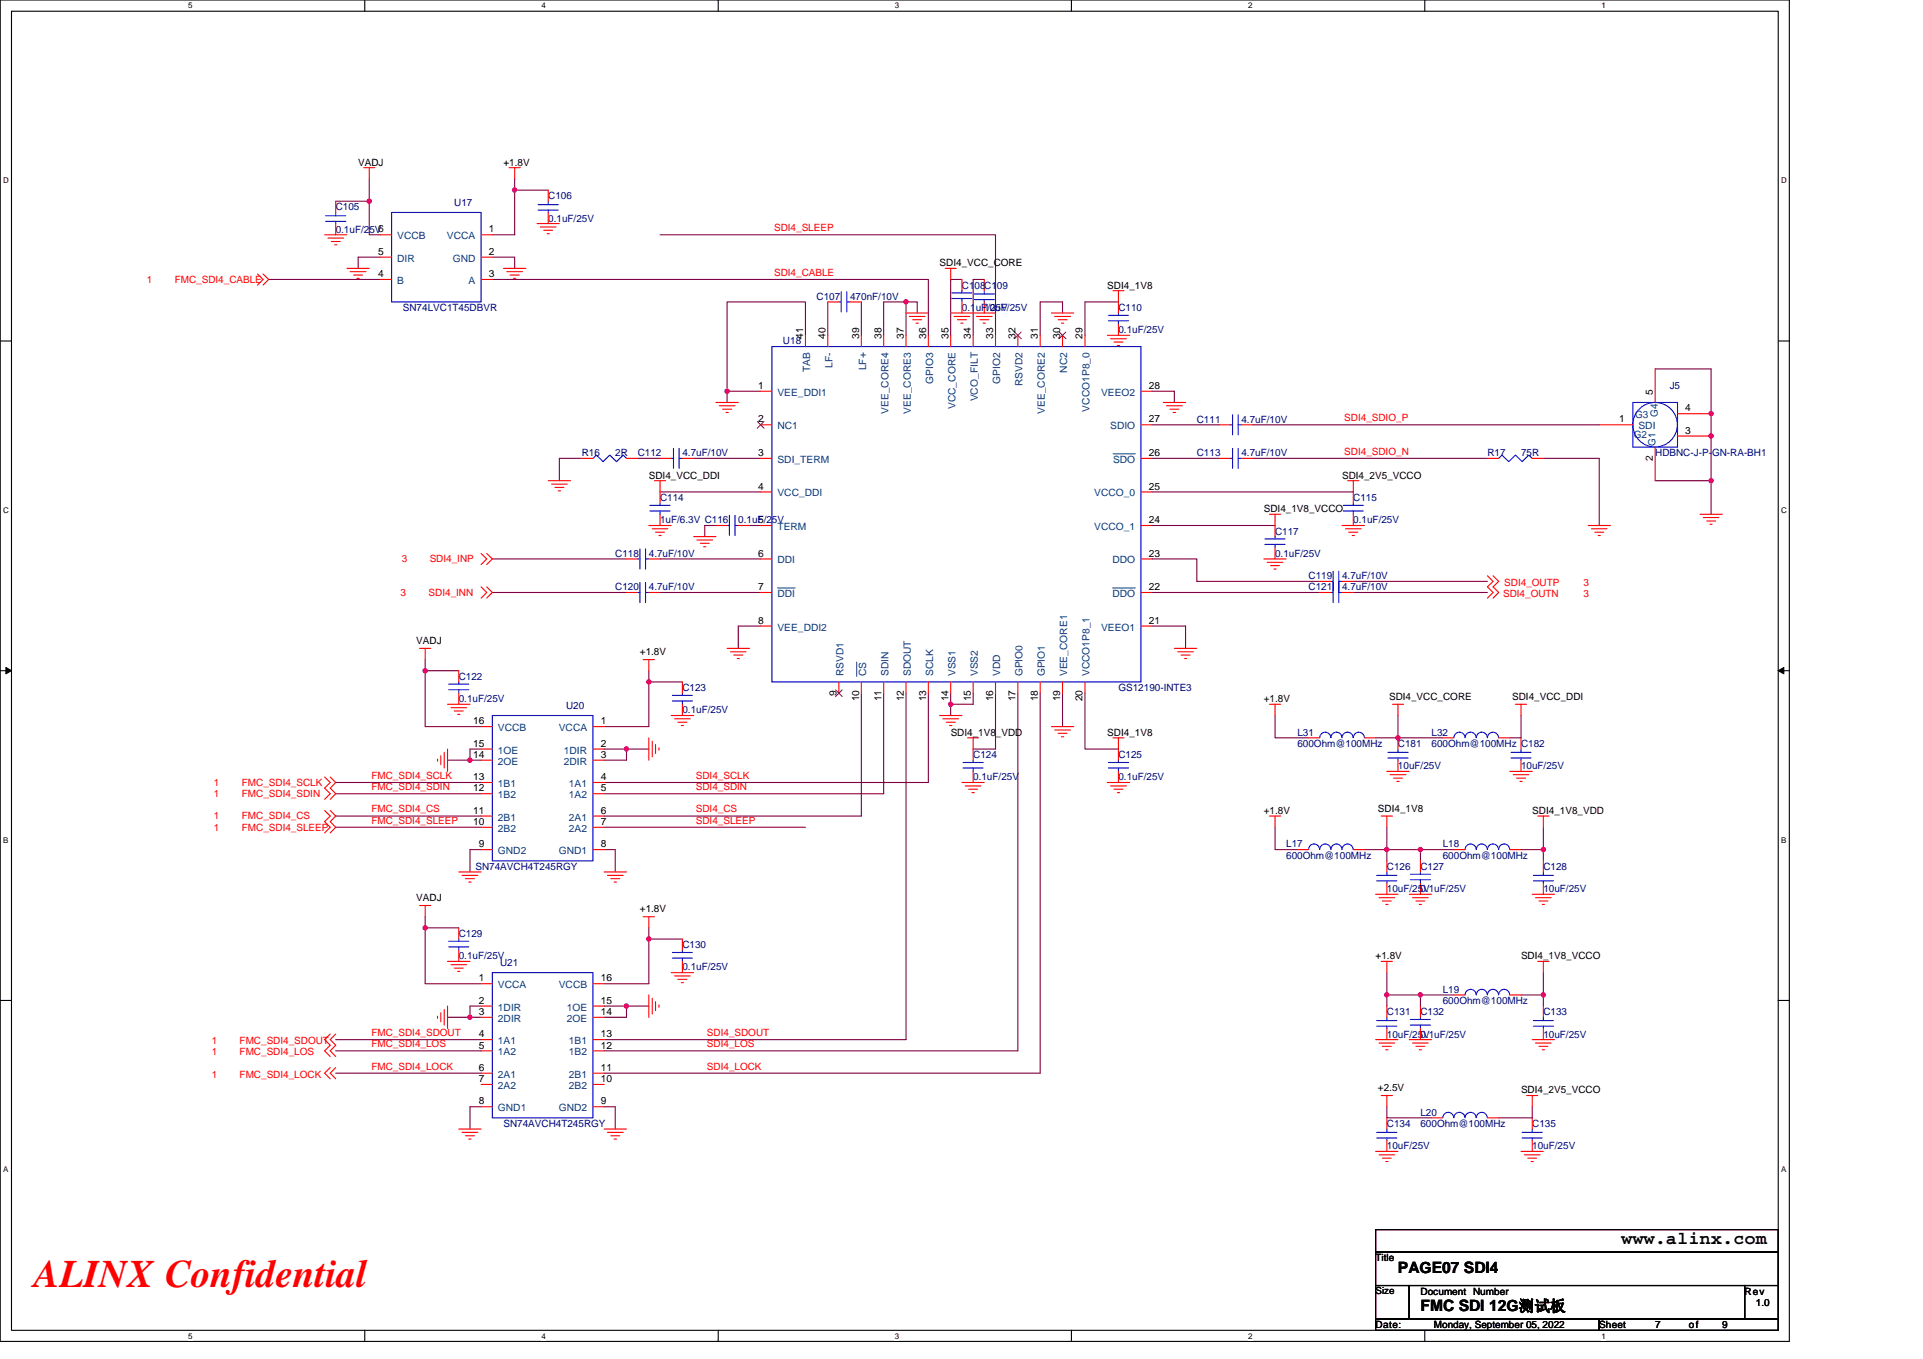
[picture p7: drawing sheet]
<svg xmlns="http://www.w3.org/2000/svg" width="297mm" height="210mm" viewBox="0 0 297 210" stroke-linecap="round" stroke-linejoin="round" font-family="sans-serif">
<path d="M0 0h276.4v207.3h-276.4zM1.8 1.7h272.9v203.8h-272.9z" fill="none" stroke="#000" stroke-width=".17"/>
<g fill="#fff">
<path d="M29.1 .2h.6v1.4h-.6z"/>
<path d="M29.1 205.7h.6v1.4h-.6z"/>
</g>
<path d="M56.3 0v1.7M56.3 205.5v1.8" fill="none" stroke="#000" stroke-width=".17"/>
<g fill="#fff">
<path d="M83.6 .2h.7v1.4h-.7z"/>
<path d="M83.6 205.7h.7v1.4h-.7z"/>
</g>
<path d="M110.9 0v1.7M110.9 205.5v1.8" fill="none" stroke="#000" stroke-width=".17"/>
<g fill="#fff">
<path d="M138.2 .2h.7v1.4h-.7z"/>
<path d="M138.2 205.7h.7v1.4h-.7z"/>
</g>
<path d="M165.5 0v1.7M165.5 205.5v1.8" fill="none" stroke="#000" stroke-width=".17"/>
<g fill="#fff">
<path d="M192.8 .2h.6v1.4h-.6z"/>
<path d="M192.8 205.7h.6v1.4h-.6z"/>
</g>
<path d="M220.1 0v1.7M220.1 205.5v1.8" fill="none" stroke="#000" stroke-width=".17"/>
<g fill="#fff">
<path d="M247.4 .2h.6v1.4h-.6z"/>
<path d="M247.4 205.7h.6v1.4h-.6z"/>
<path d="M.5 27.2h.8v1.4h-.8z"/>
<path d="M275.1 27.2h.9v1.4h-.9z"/>
<path d="M.5 78.1h.8v1.4h-.8z"/>
<path d="M275.1 78.1h.9v1.4h-.9z"/>
</g>
<path d="M0 52.7h1.8M274.7 52.7h1.7" fill="none" stroke="#000" stroke-width=".17"/>
<g fill="#fff">
<path d="M.5 129.1h.8v1.4h-.8z"/>
<path d="M275.1 129.1h.8v1.4h-.8z"/>
</g>
<path d="M0 103.6h1.8M274.7 103.6h1.7" fill="none" stroke="#000" stroke-width=".17"/>
<path d="M.9 103.1l.9 .5-.9 .5zM274.7 103.6l.8-.5v1z" fill="#000" stroke="#000" stroke-width=".15"/>
<g fill="#fff">
<path d="M.5 180h.8v1.4h-.8z"/>
<path d="M275.1 180h.8v1.4h-.8z"/>
</g>
<path d="M0 154.6h1.8M274.7 154.6h1.7M212.5 190h62.2v3.5h-62.2zM212.5 193.5h62.2v5.1h-62.2zM212.5 198.6h5.2v5.2h-5.2zM217.7 198.6h51.8v5.2h-51.8zM269.5 198.6h5.2v5.2h-5.2zM212.5 203.8h34.5v1.7h-34.5zM247 203.8h27.7v1.7h-27.7z" fill="none" stroke="#000" stroke-width=".17"/>
<g fill="none" stroke="#800040" stroke-width=".17">
<path d="M51.9 31.1h5.1M57 31.1v5.2h1.8M57 27.6v3.5M58.8 39.7h-3.5v1.8M76 39.7h3.5v1.8M79.5 27.6v1.8h5.2M79.5 29.4v6.9h-3.5M102 36.3h51.8v15.5M41.5 43.2h17.3M76 43.2h67.4v8.6M124.4 51.8v-5.1h-12.1v13.8M127.9 46.7v5.1"/>
<path d="M133.1 46.7v5.1M136.5 51.8v-5.1h3.5v5.1M140 46.7h1.7v1.7M148.6 43.2h-1.7v8.6M152 43.2h-1.7v8.6M164.1 48.4v-1.7h-3.4v5.1M172.8 46.7h-5.2v5.1M255.7 57h8.6v17.3h-8.6M89.9 70.8h-3.5v3.5M98.5 70.8h3.5M102 76h15.5M107.1 70.8h10.4"/>
<path d="M112.3 60.5v1.7M112.3 60.5h5.2M177.9 65.6h10.4M177.9 60.5h3.5v1.7M177.9 76h31.1M177.9 70.8h10.4M193.5 65.6h53.5M193.5 70.8h36.3M238.4 70.8h8.6v10.4M264.3 74.3v5.2M76 86.4h20.8M76 91.5h20.8"/>
<path d="M102 86.4h15.5M102 91.5h15.5M110.6 81.2h-1.7v1.7M115.8 81.2h1.7M117.5 96.7h-3.5v3.5M177.9 86.4h7v3.4h19M177.9 91.5h26M177.9 81.2h19.1M177.9 96.7h5.2v3.5M209 89.8h20.8M209 91.5h20.8M65.7 101.9v1.7h5.2"/>
<path d="M65.7 103.6v8.7h8.6M69.1 117.5h3.5M72.6 117.5h1.7M74.3 115.7h-1.7v1.8M93.3 115.7h3.5v1.8h-3.5M96.8 115.7h3.4M100.2 105.4h5.2M100.2 105.4v6.9h-6.9M100.2 103.6v1.8M133.1 107.1v19h-39.8M136.5 107.1v15.5h-43.2M140 107.1v53.5h-46.7"/>
<path d="M143.4 107.1v13.8h-50.1M146.9 107.1v1.7M146.9 108.8v1.8M150.3 107.1v1.7h-3.4M153.8 107.1v8.6h-3.5M157.2 107.1v55.3h-63.9M160.7 107.1v58.7h-67.4M164.1 107.1v5.2M167.6 107.1v8.6h5.2M197 110.6v3.4h5.1M212.5 114h3.4M215.9 114h7"/>
<path d="M215.9 110.6v3.4M234.9 110.6v3.4h-1.7M51.9 122.6h22.4M51.9 126.1h22.4M51.9 120.9h22.4M51.9 127.8h22.4M74.3 131.3h-1.7v3.4M93.3 127.8h31.1M93.3 131.3h1.7v3.4M197 127.8v3.5h3.4M210.8 131.3h3.4M214.2 127.8v3.5"/>
<path d="M214.2 131.3v1.7M214.2 131.3h5.2M219.4 131.3v1.7M219.4 131.3h5.2M234.9 131.3h3.5M238.4 127.8v5.2M65.7 143.4h5.2M65.7 143.4v8.6h8.6M65.7 141.6v1.8M69.1 157.2h3.5M74.3 155.4h-1.7v1.8h1.7M93.3 155.4h3.5"/>
<path d="M96.8 155.4h3.4M96.8 155.4v1.8h-3.5M100.2 145.1v6.9h-6.9M100.2 143.4v1.7M100.2 145.1h5.2M214.2 150.3v3.4M214.2 153.7v1.7M214.2 153.7h5.2M219.4 153.7v1.7M219.4 153.7h5.2M234.9 153.7h3.5M238.4 150.3v3.4"/>
<path d="M238.4 153.7v1.7M51.9 162.4h22.4M51.9 160.6h22.4M51.9 165.8h22.4M74.3 171h-1.7v3.5M93.3 171h1.7v3.5M214.2 171v1.7h6.9M236.7 171v1.7h-5.2"/>
</g>
<g fill="#f0f" stroke="#f0f" stroke-width=".17">
<circle cx="139.9" cy="46.6" r=".34"/>
<circle cx="264.3" cy="67.3" r=".34"/>
<circle cx="264.3" cy="63.9" r=".34"/>
<circle cx="264.3" cy="74.3" r=".34"/>
<circle cx="65.7" cy="103.6" r=".34"/>
<circle cx="100.2" cy="105.4" r=".33"/>
<circle cx="72.6" cy="117.5" r=".34"/>
<circle cx="96.8" cy="115.7" r=".34"/>
<circle cx="65.7" cy="143.4" r=".34"/>
<circle cx="100.2" cy="145.1" r=".34"/>
<circle cx="72.6" cy="157.2" r=".33"/>
<circle cx="96.8" cy="155.4" r=".34"/>
<circle cx="79.5" cy="29.4" r=".34"/>
<circle cx="57" cy="31.1" r=".34"/>
<circle cx="219.4" cy="153.7" r=".34"/>
<circle cx="238.4" cy="153.7" r=".34"/>
<circle cx="214.2" cy="153.7" r=".34"/>
<circle cx="214.2" cy="131.3" r=".33"/>
<circle cx="238.4" cy="131.3" r=".33"/>
<circle cx="219.4" cy="131.3" r=".33"/>
<circle cx="146.9" cy="108.8" r=".34"/>
<circle cx="112.3" cy="60.4" r=".34"/>
<circle cx="215.9" cy="114" r=".33"/>
</g>
<g fill="none" stroke="#f00" stroke-width=".17">
<path d="M50.1 36.3h3.5M50.6 36.8h2.5M51.2 37.3h1.4M51.7 37.8h.3M51.9 34.5v1.8M51.9 31.1v1.7M56.2 25.9h1.7M57 25.9v1.7M58.8 39.7h1.7M58.8 36.3h1.7M74.3 36.3h1.7M74.3 39.7h1.7"/>
<path d="M78.6 25.9h1.8M79.5 25.9v1.7M82.9 34.5h3.5M83.5 35.1h2.4M84 35.6h1.4M84.5 36.1h.4M84.7 32.8v1.7M84.7 29.4v1.7M39.8 42.3l.8 .9-.8 .8M40.6 42.3l.9 .9-.9 .8M53.6 41.5h3.4M54.1 42h2.4"/>
<path d="M54.6 42.5h1.4M55.1 43h.4M58.8 43.2h1.7M74.3 43.2h1.7M77.8 41.5h3.4M78.3 42h2.4M78.8 42.5h1.4M79.3 43h.4M124.4 51.8v1.8M127.9 51.8v1.8M127.9 46.7h1.7M131.3 46.7h1.8"/>
<path d="M133.1 51.8v1.8M136.5 51.8v1.8M140 48.4h3.4M140 51.8v1.8M140.5 48.9h2.4M141 49.4h1.4M141.5 49.9h.4M143.4 51.8v1.8M146 41.5h1.7M146.9 48.4h6.9M146.9 41.5v1.7M146.9 51.8v1.8"/>
<path d="M147.4 48.9h2.4M147.9 49.4h1.4M148.4 49.9h.4M148.6 43.2v1.7M148.6 46.7v1.7M150.3 51.8v1.8M150.8 48.9h2.4M151.4 49.4h1.3M151.9 49.9h.3M152 46.7v1.7M152 43.2v1.7M153.8 51.8v1.8"/>
<path d="M157.2 51.8v1.8M160.7 51.8v1.8M162.4 48.4h3.5M162.9 48.9h2.5M163.4 49.4h1.4M164 49.9h.3M164.1 51.8v1.8M167.6 51.8v1.8M171 51.8h3.5M171.6 52.3h2.4M171.9 44.9h1.7M172.1 52.9h1.4"/>
<path d="M172.6 53.4h.3M172.8 44.9v3.5M172.8 50.1v1.7M255.7 57v5.2M84.7 74.3h3.4M85.2 74.8h2.4M85.7 75.3h1.4M86.2 75.8h.4M89.9 70.8h1.7M96.8 70.8h1.7M101.1 74.3h1.7M102 79.5v1.7"/>
<path d="M102 70.8h1.7M102 74.3v3.4M105.4 70.8h1.7M110.6 62.2h3.4M111.1 62.7h2.4M111.6 63.2h1.4M112.1 63.7h.4M117.5 60.5h1.7M117.5 65.6h1.7M117.5 70.8h1.7M117.5 76h1.7M176.2 76h1.7"/>
<path d="M176.2 70.8h1.7M176.2 65.6h1.7M176.2 60.5h1.7M179.7 62.2h3.4M180.2 62.7h2.4M180.7 63.2h1.4M181.2 63.7h.4M188.3 70.8h1.7M188.3 65.6h1.7M191.8 70.8h1.7M191.8 65.6h1.7M196.1 79.5h1.7"/>
<path d="M197 79.5v3.4M208.2 74.3h1.7M209 74.3v3.4M209 79.5v1.7M229.8 70.8h1.7M236.7 70.8h1.7M247 65.6h5.2M255.7 69.1v5.2M259.1 67.4h5.2M259.1 63.9h5.2M262.6 79.5h3.4M263.1 80h2.4"/>
<path d="M74.3 90.7l.9 .8-.9 .9M74.3 85.5l.9 .9-.9 .8M75.2 90.7l.8 .8-.8 .9M75.2 85.5l.8 .9-.8 .8M96.8 86.4h1.7M96.8 91.5h1.7M100.2 86.4h1.8M100.2 91.5h1.8M100.2 81.2h3.5M100.8 81.7h2.4M101.3 82.2h1.3M101.8 82.7h.3"/>
<path d="M107.1 82.9h3.5M107.7 83.4h2.4M108.2 83.9h1.4M108.7 84.5h.3M110.6 81.2h1.7M114 81.2h1.8M117.5 81.2h1.7M117.5 86.4h1.7M117.5 91.5h1.7M117.5 96.7h1.7M176.2 96.7h1.7M176.2 91.5h1.7"/>
<path d="M176.2 86.4h1.7M176.2 81.2h1.7M195.2 86.4h3.5M195.7 86.9h2.5M196.3 87.4h1.3M196.8 87.9h.3M197 84.6v1.8M203.9 91.5h1.7M203.9 89.8h1.7M207.3 81.2h3.5M207.3 91.5h1.7M207.3 89.8h1.7"/>
<path d="M207.8 81.7h2.4M208.3 82.2h1.4M208.9 82.7h.3M229.8 89l.8 .8-.8 .9 .8 .8-.8 .9M230.6 89l.9 .8-.9 .9 .9 .8-.9 .9M245.3 81.2h3.5M245.8 81.7h2.4M246.4 82.2h1.3M246.9 82.7h.3M263.6 80.5h1.4M264.1 81h.4M64.8 100.2h1.7"/>
<path d="M65.7 100.2v1.7M67.6 117.3v.3M68.1 116.8v1.4M68.6 116.2v2.5M69.1 108.8h3.5M69.1 115.7v3.5M69.7 109.3h2.4M70.2 109.9h1.4M70.7 110.4h.3M70.9 103.6v1.8M70.9 107.1v1.7M74.3 117.5h1.7"/>
<path d="M74.3 115.7h1.7M74.3 112.3h1.7M91.6 112.3h1.7M91.6 115.7h1.7M91.6 117.5h1.7M99.4 101.9h1.7M100.2 101.9v1.7M100.2 114v3.5M100.8 114.5v2.4M101.3 115v1.4M101.8 115.5v.4M103.7 110.6h3.4"/>
<path d="M104.2 111.1h2.4M104.7 111.6h1.4M105.2 112.1h.4M105.4 105.4v1.7M105.4 108.8v1.8M112.3 100.2h3.5M112.8 100.7h2.4M113.3 101.2h1.4M113.9 101.7h.3M129.6 105.4v1.7M133.1 105.4v1.7M136.5 105.4v1.7"/>
<path d="M140 105.4v1.7M143.4 105.4v1.7M145.1 110.6h3.5M145.6 111.1h2.5M146.2 111.6h1.3M146.7 112.1h.3M146.9 105.4v1.7M149.5 114h1.7M150.3 119.2v1.7M150.3 105.4v1.7M150.3 114v3.5M153.8 105.4v1.7"/>
<path d="M157.2 105.4v1.7M160.7 105.4v1.7M162.4 112.3h3.5M162.9 112.8h2.5M163.4 113.3h1.4M164 113.8h.3M164.1 105.4v1.7M167.6 105.4v1.7M171.9 114h1.7M172.8 114v3.5M172.8 119.2v1.7M181.4 100.2h3.5"/>
<path d="M181.9 100.7h2.4M182.4 101.2h1.4M183 101.7h.3M196.1 108.8h1.7M197 108.8v1.8M202.1 114h1.8M210.8 114h1.7M214.2 119.2h3.5M214.7 119.7h2.5M215.1 108.8h1.7M215.9 108.8v1.8M215.9 117.5v1.7"/>
<path d="M215.9 114v1.7M222.9 114h1.7M231.5 114h1.7M233.2 119.2h3.5M233.7 119.7h2.5M234.1 108.8h1.7M234.9 108.8v1.8M234.9 117.5v1.7M234.9 114v1.7M50.1 120.1l.9 .8-.9 .9 .9 .8-.9 .9M50.1 125.2l.9 .9-.9 .9 .9 .8-.9 .9M51 120.1l.9 .8-.9 .9 .9 .8-.9 .9"/>
<path d="M51 125.2l.9 .9-.9 .9 .9 .8-.9 .9M64.8 139.9h1.7M65.7 139.9v1.7M70.9 134.7h3.4M71.4 135.3h2.4M71.9 135.8h1.4M72.4 136.3h.4M74.3 131.3h1.7M74.3 127.8h1.7M74.3 126.1h1.7M74.3 122.6h1.7M74.3 120.9h1.7"/>
<path d="M91.6 120.9h1.7M91.6 122.6h1.7M91.6 126.1h1.7M91.6 127.8h1.7M91.6 131.3h1.7M93.3 134.7h3.5M93.8 135.3h2.5M94.4 135.8h1.3M94.9 136.3h.3M148.6 120.9h3.4M149.1 121.4h2.4M149.6 121.9h1.4"/>
<path d="M150.1 122.5h.4M171 120.9h3.5M171.6 121.4h2.4M172.1 121.9h1.4M172.6 122.5h.3M196.1 126.1h1.7M197 126.1v1.7M200.4 131.3h1.7M209 131.3h1.8M212.5 138.2h3.4M213 138.7h2.4M213.4 126.1h1.7"/>
<path d="M213.5 139.2h1.4M214.1 139.7h.3M214.2 136.5v1.7M214.2 133v1.7M214.2 126.1v1.7M215.3 120.2h1.3M215.8 120.7h.3M217.7 138.2h3.4M218.2 138.7h2.4M218.7 139.2h1.4M219.2 139.7h.4M219.4 133v1.7"/>
<path d="M219.4 136.5v1.7M224.6 131.3h1.7M233.2 131.3h1.7M234.2 120.2h1.4M234.8 120.7h.3M236.7 138.2h3.4M237.2 138.7h2.4M237.5 126.1h1.8M237.7 139.2h1.4M238.2 139.7h.4M238.4 126.1v1.7M238.4 136.5v1.7"/>
<path d="M238.4 133v1.7M51 159.8l-.9 .8 .9 .9-.9 .9 .9 .8M51.9 159.8l-.9 .8 .9 .9-.9 .9 .9 .8M67.6 157v.4M68.1 156.5v1.4M68.6 156v2.4M69.1 155.4v3.5M69.1 148.5h3.5M69.7 149.1h2.4M70.2 149.6h1.4M70.7 150.1h.3M70.9 143.4v1.7"/>
<path d="M70.9 146.8v1.7M74.3 152h1.7M74.3 155.4h1.7M74.3 157.2h1.7M91.6 157.2h1.7M91.6 155.4h1.7M91.6 152h1.7M99.4 141.6h1.7M100.2 153.7v3.5M100.2 141.6v1.8M100.8 154.2v2.5M101.3 154.8v1.3"/>
<path d="M101.8 155.3v.3M103.7 150.3h3.4M104.2 150.8h2.4M104.7 151.3h1.4M105.2 151.8h.4M105.4 145.1v1.7M105.4 148.5v1.8M213.4 148.5h1.7M214.2 148.5v1.8M214.2 158.9v1.7M214.2 155.4v1.8M219.4 155.4v1.8"/>
<path d="M219.4 158.9v1.7M224.6 153.7h1.7M233.2 153.7h1.7M237.5 148.5h1.8M238.4 148.5v1.8M238.4 158.9v1.7M238.4 155.4v1.8M51 165l-.9 .8 .9 .9M51.9 165l-.9 .8 .9 .9M70.9 174.5h3.4M71.4 175h2.4M71.9 175.5h1.4"/>
<path d="M72.4 176h.4M74.3 160.6h1.7M74.3 162.4h1.7M74.3 165.8h1.7M74.3 167.6h1.7M74.3 171h1.7M91.6 171h1.7M91.6 167.6h1.7M91.6 165.8h1.7M91.6 162.4h1.7M91.6 160.6h1.7M93.3 174.5h3.5"/>
<path d="M93.8 175h2.5M94.4 175.5h1.3M94.9 176h.3M212.5 160.6h3.4M212.5 177.9h3.4M213 161.2h2.4M213 178.4h2.4M213.4 169.3h1.7M213.5 161.7h1.4M213.5 178.9h1.4M214.1 162.2h.3M214.1 179.5h.3"/>
<path d="M214.2 169.3v1.7M214.2 176.2v1.7M214.2 172.7v1.8M217.7 160.6h3.4M218.2 161.2h2.4M218.7 161.7h1.4M219.2 162.2h.4M221.1 172.7h1.8M229.8 172.7h1.7M234.9 177.9h3.5M235.5 178.4h2.4M235.8 169.3h1.7"/>
<path d="M236 178.9h1.4M236.5 179.5h.4M236.7 160.6h3.4M236.7 169.3v1.7M236.7 176.2v1.7M236.7 172.7v1.8M237.2 161.2h2.4M237.7 161.7h1.4M238.2 162.2h.4"/>
</g>
<g fill="none" stroke="#00f" stroke-width=".17">
<path d="M50.3 33.3h3.1M50.3 34.2h3.1M51.9 34.2v.3M51.9 32.8v.5M60.5 32.8h13.8v13.9h-13.8zM83.1 31.6h3.1M83.1 32.5h3.1M84.7 32.5v.3M84.7 31.1v.5M119.2 53.6h57v51.8h-57zM129.6 46.7h.3M129.9 45.1v3.1"/>
<path d="M130.8 45.1v3.1M130.8 46.7h.5M147 46.1h3.1M147 45.3h3.1M148.6 44.9v.4M148.6 46.1v.6M150.5 45.4h3.1M150.5 46.3h3.1M152 46.3v.4M152 44.9v.5M171.2 49.6h3.1M171.2 48.7h3.1"/>
<path d="M172.8 48.4v.3M172.8 49.6v.5M91.6 70.8l.5-.5 1.1 1 1-1 1 1 1.1-1 .5 .5M100.4 79h3.1M100.4 78.1h3.1M102 77.7v.4M102 79v.5M103.7 70.8h.3M104 69.3v3.1M104.9 69.3v3.1M104.9 70.8h.5M112.7 79.6v3.1"/>
<path d="M113.5 79.6v3.1M190 70.8h.4M190 65.6h.4M190.4 69.3v3.1M190.4 64.1v3.1M191.3 69.3v3.1M191.3 64.1v3.1M191.3 70.8h.5M191.3 65.6h.5M207.5 79h3.1M207.5 78.1h3.1M209 77.7v.4"/>
<path d="M209 79v.5M231.5 70.8l.5-.5 1 1 1.1-1 1 1 1.1-1 .5 .5M252.2 62.2h6.9v6.9h-6.9zM98.5 86.4h.3M98.5 91.5h.3M98.8 84.8v3.1M98.8 90v3.1M99.7 84.8v3.1M99.7 90v3.1M99.7 86.4h.5M99.7 91.5h.5M112.3 81.2h.4"/>
<path d="M113.5 81.2h.5M195.4 84.1h3.1M195.4 83.3h3.1M197 82.9v.4M197 84.1v.5M205.6 91.5h.3M205.6 89.8h.3M205.9 90v3.1M205.9 88.3v3.1M206.8 90v3.1M206.8 88.3v3.1M206.8 91.5h.5"/>
<path d="M206.8 89.8h.5M69.3 106.6h3.1M69.3 105.7h3.1M70.9 105.4v.3M70.9 106.6v.5M76 110.6h15.6v22.4h-15.6zM103.9 108.3h3.1M103.9 107.4h3.1M105.4 107.1v.3M105.4 108.3v.5M148.8 118.7h3.1M148.8 117.8h3.1"/>
<path d="M150.3 117.5v.3M150.3 118.7v.5M171.2 118.7h3.1M171.2 117.8h3.1M172.8 117.5v.3M172.8 118.7v.5M205.6 114a.86 .86 0 0 0-.9-.9 .86 .86 0 0 0-.8 .9M210.8 114a.87 .87 0 0 0-.9-.9 .87 .87 0 0 0-.9 .9 .87 .87 0 0 0-.9-.9 .87 .87 0 0 0-.8 .9 .85 .85 0 0 0-.9-.9 .85 .85 0 0 0-.8 .9M214.4 116.2h3.1M214.4 117.1h3.1M215.9 117.1v.4M215.9 115.7v.5"/>
<path d="M229.7 114a.86 .86 0 0 0-.8-.9 .86 .86 0 0 0-.9 .9 .87 .87 0 0 0-.8-.9 .87 .87 0 0 0-.9 .9 .86 .86 0 0 0-.9-.9 .86 .86 0 0 0-.8 .9M231.5 114a.86 .86 0 0 0-.9-.9 .86 .86 0 0 0-.8 .9M233.4 116.2h3.1M233.4 117.1h3.1M234.9 117.1v.4M234.9 115.7v.5M203.8 131.3a.85 .85 0 0 0-.8-.9 .85 .85 0 0 0-.9 .9M205.6 131.3a.86 .86 0 0 0-.9-.9 .86 .86 0 0 0-.8 .9M209 131.3a.87 .87 0 0 0-.9-.9 .87 .87 0 0 0-.8 .9 .85 .85 0 0 0-.9-.9 .85 .85 0 0 0-.8 .9M212.7 135.3h3.1M212.7 136.1h3.1M214.2 136.1v.4"/>
<path d="M214.2 134.7v.6M217.8 135.9h3.2M217.8 135.1h3.2M219.4 134.7v.4M219.4 135.9v.6M229.7 131.3a.86 .86 0 0 0-.8-.9 .86 .86 0 0 0-.9 .9 .86 .86 0 0 0-.8-.9 .86 .86 0 0 0-.9 .9M231.5 131.3a.86 .86 0 0 0-.9-.9 .86 .86 0 0 0-.8 .9M233.2 131.3a.85 .85 0 0 0-.9-.9 .85 .85 0 0 0-.8 .9M236.9 135.3h3.1M236.9 136.1h3.1M238.4 136.1v.4M238.4 134.7v.6"/>
<path d="M69.3 146.3h3.1M69.3 145.4h3.1M70.9 145.1v.3M70.9 146.3v.5M76 150.3h15.6v22.4h-15.6zM103.9 148h3.1M103.9 147.2h3.1M105.4 146.8v.4M105.4 148v.5M212.7 157.7h3.1M212.7 158.6h3.1M214.2 158.6v.3"/>
<path d="M214.2 157.2v.5M217.8 158.4h3.2M217.8 157.5h3.2M219.4 157.2v.3M219.4 158.4v.5M229.7 153.7a.86 .86 0 0 0-.8-.8 .86 .86 0 0 0-.9 .8 .86 .86 0 0 0-.8-.8 .86 .86 0 0 0-.9 .8M231.5 153.7a.86 .86 0 0 0-.9-.8 .86 .86 0 0 0-.8 .8M233.2 153.7a.85 .85 0 0 0-.9-.8 .85 .85 0 0 0-.8 .8M236.9 157.7h3.1M236.9 158.6h3.1M238.4 158.6v.3M238.4 157.2v.5"/>
<path d="M212.7 175h3.1M212.7 175.8h3.1M214.2 175.8v.4M214.2 174.5v.5M229.7 172.7a.86 .86 0 0 0-.8-.8 .86 .86 0 0 0-.9 .8 .87 .87 0 0 0-.8-.8 .87 .87 0 0 0-.9 .8 .87 .87 0 0 0-.9-.8 .87 .87 0 0 0-.8 .8 .85 .85 0 0 0-.9-.8 .85 .85 0 0 0-.8 .8M235.1 175h3.1M235.1 175.8h3.1M236.7 175.8v.4M236.7 174.5v.5"/>
<circle cx="255.7" cy="65.6" r="3.4"/>
</g>
<path d="M156.7 51.3l1.1 1M157.7 51.3l-1 1M163.6 51.3l1.1 1M164.6 51.3l-1 1M117 65.1l1 1.1M118 65.1l-1 1.1M129.1 106.6l1 1M130.1 106.6l-1.1 1" fill="none" stroke="#804000" stroke-width=".15"/>
<path d="M171.9 70.1h3.5M120.1 90.8h2.7M171.8 90.8h3.6M132.3 102.3v2.2" fill="none" stroke="#004080" stroke-width=".15"/>
<text font-size="6" fill="#f00" x="5.2" y="198.8">ALINX Confidential</text>
<text font-size="2.8" x="250.5" y="192.3">www.alinx.com</text>
<g font-size="2.4">
<text x="215.9" y="196.7">PAGE07 SDI4</text>
<text x="219.4" y="202.6">FMC SDI 12G测试板</text>
</g>
<g font-size="1.5">
<text x="55.3" y="25.6">VADJ</text>
<text x="77.8" y="25.6">+1.8V</text>
<text x="75.5" y="35.9">1</text>
<text x="58.4" y="39.4">5</text>
<text x="75.5" y="39.4">2</text>
<text x="145.1" y="41.1">SDI4_VCC_CORE</text>
<text x="58.4" y="42.8">4</text>
<text x="75.5" y="42.8">3</text>
<text x="171" y="44.6">SDI4_1V8</text>
<text x="124.1" y="52.3" transform="rotate(-90 124.1 52.3)">41</text>
<text x="127.5" y="52.3" transform="rotate(-90 127.5 52.3)">40</text>
<text x="132.7" y="52.3" transform="rotate(-90 132.7 52.3)">39</text>
<text x="136.1" y="52.3" transform="rotate(-90 136.1 52.3)">38</text>
<text x="139.6" y="52.3" transform="rotate(-90 139.6 52.3)">37</text>
<text x="143" y="52.3" transform="rotate(-90 143 52.3)">36</text>
<text x="146.5" y="52.3" transform="rotate(-90 146.5 52.3)">35</text>
<text x="150" y="52.3" transform="rotate(-90 150 52.3)">34</text>
<text x="153.4" y="52.3" transform="rotate(-90 153.4 52.3)">33</text>
<text x="156.9" y="52.3" transform="rotate(-90 156.9 52.3)">32</text>
<text x="160.3" y="52.3" transform="rotate(-90 160.3 52.3)">31</text>
<text x="163.8" y="52.3" transform="rotate(-90 163.8 52.3)">30</text>
<text x="167.2" y="52.3" transform="rotate(-90 167.2 52.3)">29</text>
<text x="117.1" y="60.1">1</text>
<text x="117.1" y="65.3">2</text>
<text x="177.4" y="60.1">28</text>
<text x="177.4" y="65.3">27</text>
<text x="250.1" y="65.3">1</text>
<text x="255.3" y="61" transform="rotate(-90 255.3 61)">5</text>
<text x="260.3" y="63.6">4</text>
<text x="117.1" y="70.5">3</text>
<text x="177.4" y="70.5">26</text>
<text x="255.3" y="71.2" transform="rotate(-90 255.3 71.2)">2</text>
<text x="260.3" y="67">3</text>
<text x="100.2" y="74">SDI4_VCC_DDI</text>
<text x="117.1" y="75.6">4</text>
<text x="177.4" y="75.6">25</text>
<text x="207.3" y="74">SDI4_2V5_VCCO</text>
<text x="117.1" y="80.8">5</text>
<text x="177.4" y="80.8">24</text>
<text x="195.2" y="79.1">SDI4_1V8_VCCO</text>
<text x="117.1" y="86">6</text>
<text x="177.4" y="86">23</text>
<text x="117.1" y="91.2">7</text>
<text x="177.4" y="91.2">22</text>
<text x="64.3" y="99.5">VADJ</text>
<text x="98.8" y="101.2">+1.8V</text>
<text x="117.1" y="96.4">8</text>
<text x="177.4" y="96.4">21</text>
<text x="129.2" y="107.5" transform="rotate(-90 129.2 107.5)">9</text>
<text x="73.1" y="111.9">16</text>
<text x="92.8" y="111.9">1</text>
<text x="132.7" y="108.4" transform="rotate(-90 132.7 108.4)">10</text>
<text x="136.1" y="108.4" transform="rotate(-90 136.1 108.4)">11</text>
<text x="139.6" y="108.4" transform="rotate(-90 139.6 108.4)">12</text>
<text x="143" y="108.4" transform="rotate(-90 143 108.4)">13</text>
<text x="146.5" y="108.4" transform="rotate(-90 146.5 108.4)">14</text>
<text x="146.9" y="113.7">SDI4_1V8_VDD</text>
<text x="150" y="108.4" transform="rotate(-90 150 108.4)">15</text>
<text x="153.4" y="108.4" transform="rotate(-90 153.4 108.4)">16</text>
<text x="156.9" y="108.4" transform="rotate(-90 156.9 108.4)">17</text>
<text x="160.3" y="108.4" transform="rotate(-90 160.3 108.4)">18</text>
<text x="163.8" y="108.4" transform="rotate(-90 163.8 108.4)">19</text>
<text x="167.2" y="108.4" transform="rotate(-90 167.2 108.4)">20</text>
<text x="171" y="113.7">SDI4_1V8</text>
<text x="195.2" y="108.5">+1.8V</text>
<text x="214.6" y="108.1">SDI4_VCC_CORE</text>
<text x="233.6" y="108.1">SDI4_VCC_DDI</text>
<text x="73.1" y="117.1">14</text>
<text x="73.1" y="115.4">15</text>
<text x="92.8" y="115.4">2</text>
<text x="92.8" y="117.1">3</text>
<text x="73.1" y="125.7">11</text>
<text x="73.1" y="122.3">12</text>
<text x="73.1" y="120.5">13</text>
<text x="92.8" y="120.5">4</text>
<text x="92.8" y="122.3">5</text>
<text x="92.8" y="125.7">6</text>
<text x="195.2" y="125.8">+1.8V</text>
<text x="212.8" y="125.4">SDI4_1V8</text>
<text x="236.7" y="125.8">SDI4_1V8_VDD</text>
<text x="73.1" y="127.5">10</text>
<text x="74" y="130.9">9</text>
<text x="92.8" y="127.5">7</text>
<text x="92.8" y="130.9">8</text>
<text x="64.3" y="139.2">VADJ</text>
<text x="98.8" y="141">+1.8V</text>
<text x="212.5" y="148.2">+1.8V</text>
<text x="234.9" y="148.2">SDI4_1V8_VCCO</text>
<text x="74" y="151.6">1</text>
<text x="74" y="155.1">2</text>
<text x="92.8" y="151.6">16</text>
<text x="92.8" y="155.1">15</text>
<text x="74" y="156.8">3</text>
<text x="74" y="160.3">4</text>
<text x="92.8" y="160.3">13</text>
<text x="92.8" y="156.8">14</text>
<text x="74" y="162">5</text>
<text x="74" y="165.5">6</text>
<text x="74" y="167.2">7</text>
<text x="92.8" y="167.2">10</text>
<text x="92.8" y="165.5">11</text>
<text x="92.8" y="162">12</text>
<text x="74" y="170.6">8</text>
<text x="92.8" y="170.6">9</text>
<text x="212.8" y="168.6">+2.5V</text>
<text x="234.9" y="169">SDI4_2V5_VCCO</text>
<text x="212.5" y="194.9">Title</text>
<text x="212.5" y="200">Size</text>
<text x="219.4" y="200">Document Number</text>
<text x="269.5" y="200">Rev</text>
<text x="271.2" y="201.8">1.0</text>
<text x="212.5" y="205.2">Date:</text>
<text x="221.5" y="205.2">Monday, September 05, 2022</text>
<text x="247" y="205.2">Sheet</text>
<text x="255.7" y="205.2">7</text>
<text x="260.9" y="205.2">of</text>
<text x="266" y="205.2">9</text>
</g>
<g font-size="1.5" fill="#000080">
<text x="51.9" y="32.5">C105</text>
<text x="51.9" y="35.9">0.1uF/25V6</text>
<text x="70.2" y="31.8">U17</text>
<text x="84.7" y="30.8">C106</text>
<text x="84.7" y="34.2">0.1uF/25V</text>
<text x="126.1" y="46.3">C107</text>
<text x="131.3" y="46.3">470nF/10V</text>
<text x="148.6" y="44.6">C108C109</text>
<text x="62.2" y="48">SN74LVC1T45DBVR</text>
<text x="120.9" y="53.2">U18</text>
<text x="148.6" y="48">0.1uF/25V</text>
<text x="152" y="48">10uF/25V</text>
<text x="172.8" y="48">C110</text>
<text x="172.8" y="51.5">0.1uF/25V</text>
<text x="184.9" y="65.3">C111</text>
<text x="191.8" y="65.3">4.7uF/10V</text>
<text x="257.9" y="60.1">J5</text>
<text x="89.9" y="70.5">R16</text>
<text x="95" y="70.5">2R</text>
<text x="98.5" y="70.5">C112</text>
<text x="105.4" y="70.5">4.7uF/10V</text>
<text x="184.9" y="70.5">C113</text>
<text x="191.8" y="70.5">4.7uF/10V</text>
<text x="229.8" y="70.5">R17</text>
<text x="234.9" y="70.5">75R</text>
<text x="255.7" y="70.5">HDBNC-J-P-GN-RA-BH1</text>
<text x="102" y="77.4">C114</text>
<text x="209" y="77.4">C115</text>
<text x="102" y="80.9">1uF/6.3V C116</text>
<text x="114" y="80.9">0.1uF/25V</text>
<text x="197" y="82.6">C117</text>
<text x="209" y="80.9">0.1uF/25V</text>
<text x="95" y="86">C118</text>
<text x="100.2" y="86">4.7uF/10V</text>
<text x="197" y="86">0.1uF/25V</text>
<text x="202.1" y="89.5">C119</text>
<text x="207.3" y="89.5">4.7uF/10V</text>
<text x="95" y="91.2">C120</text>
<text x="100.2" y="91.2">4.7uF/10V</text>
<text x="202.1" y="91.2">C121</text>
<text x="207.3" y="91.2">4.7uF/10V</text>
<text x="70.9" y="105">C122</text>
<text x="105.4" y="106.8">C123</text>
<text x="172.8" y="106.8">GS12190-INTE3</text>
<text x="70.9" y="108.5">0.1uF/25V</text>
<text x="87.4" y="109.5">U20</text>
<text x="105.4" y="110.2">0.1uF/25V</text>
<text x="200.4" y="113.7">L31</text>
<text x="221.1" y="113.7">L32</text>
<text x="150.3" y="117.1">C124</text>
<text x="172.8" y="117.1">C125</text>
<text x="200.4" y="115.4">600Ohm@100MHz</text>
<text x="215.9" y="115.4">C181</text>
<text x="215.9" y="118.9">10uF/25V</text>
<text x="221.1" y="115.4">600Ohm@100MHz C182</text>
<text x="234.9" y="118.9">10uF/25V</text>
<text x="150.3" y="120.6">0.1uF/25V</text>
<text x="172.8" y="120.6">0.1uF/25V</text>
<text x="198.7" y="130.9">L17</text>
<text x="222.9" y="130.9">L18</text>
<text x="73.4" y="134.4">SN74AVCH4T245RGY</text>
<text x="198.7" y="132.7">600Ohm@100MHz</text>
<text x="214.2" y="134.4">C126</text>
<text x="214.2" y="137.9">10uF/25V</text>
<text x="219.4" y="134.4">C127</text>
<text x="219.4" y="137.9">0.1uF/25V</text>
<text x="222.9" y="132.7">600Ohm@100MHz</text>
<text x="238.4" y="134.4">C128</text>
<text x="238.4" y="137.9">10uF/25V</text>
<text x="70.9" y="144.8">C129</text>
<text x="70.9" y="148.2">0.1uF/25V</text>
<text x="77.3" y="149.2">U21</text>
<text x="105.4" y="146.5">C130</text>
<text x="105.4" y="149.9">0.1uF/25V</text>
<text x="222.9" y="153.4">L19</text>
<text x="222.9" y="155.1">600Ohm@100MHz</text>
<text x="214.2" y="156.8">C131</text>
<text x="214.2" y="160.3">10uF/25V</text>
<text x="219.4" y="156.8">C132</text>
<text x="219.4" y="160.3">0.1uF/25V</text>
<text x="238.4" y="156.8">C133</text>
<text x="238.4" y="160.3">10uF/25V</text>
<text x="219.4" y="172.4">L20</text>
<text x="77.8" y="174.1">SN74AVCH4T245RGY</text>
<text x="214.2" y="174.1">C134</text>
<text x="214.2" y="177.6">10uF/25V</text>
<text x="219.4" y="174.1">600Ohm@100MHz</text>
<text x="236.7" y="174.1">C135</text>
<text x="236.7" y="177.6">10uF/25V</text>
</g>
<g font-size="1.5" fill="#f00">
<text x="119.6" y="35.7">SDI4_SLEEP</text>
<text x="22.7" y="43.7">1</text>
<text x="27" y="43.7">FMC_SDI4_CABLE</text>
<text x="119.6" y="42.6">SDI4_CABLE</text>
<text x="207.6" y="65.1">SDI4_SDIO_P</text>
<text x="207.6" y="70.3">SDI4_SDIO_N</text>
<text x="62.1" y="86.9">3</text>
<text x="66.4" y="86.9">SDI4_INP</text>
<text x="61.9" y="92.1">3</text>
<text x="66.2" y="92.1">SDI4_INN</text>
<text x="232.2" y="92.3">SDI4_OUTN</text>
<text x="232.4" y="90.5">SDI4_OUTP</text>
<text x="244.6" y="92.3">3</text>
<text x="244.6" y="90.5">3</text>
<text x="33" y="123.2">1</text>
<text x="33" y="121.5">1</text>
<text x="37.4" y="123.2">FMC_SDI4_SDIN</text>
<text x="37.4" y="121.5">FMC_SDI4_SCLK</text>
<text x="57.4" y="122.1">FMC_SDI4_SDIN</text>
<text x="57.4" y="125.5">FMC_SDI4_CS</text>
<text x="57.4" y="120.4">FMC_SDI4_SCLK</text>
<text x="107.5" y="125.5">SDI4_CS</text>
<text x="107.5" y="122.1">SDI4_SDIN</text>
<text x="107.5" y="120.4">SDI4_SCLK</text>
<text x="33" y="126.6">1</text>
<text x="33" y="128.4">1</text>
<text x="37.4" y="126.6">FMC_SDI4_CS</text>
<text x="37.4" y="128.4">FMC_SDI4_SLEEP</text>
<text x="57.4" y="127.3">FMC_SDI4_SLEEP</text>
<text x="107.5" y="127.3">SDI4_SLEEP</text>
<text x="32.7" y="161.4">1</text>
<text x="37" y="161.4">FMC_SDI4_SDOUT</text>
<text x="57.4" y="161.8">FMC_SDI4_LOS</text>
<text x="57.4" y="160.1">FMC_SDI4_SDOUT</text>
<text x="109.2" y="160.1">SDI4_SDOUT</text>
<text x="109.2" y="161.8">SDI4_LOS</text>
<text x="32.7" y="163.1">1</text>
<text x="32.7" y="166.5">1</text>
<text x="37" y="163.1">FMC_SDI4_LOS</text>
<text x="37" y="166.5">FMC_SDI4_LOCK</text>
<text x="57.4" y="165.3">FMC_SDI4_LOCK</text>
<text x="109.2" y="165.3">SDI4_LOCK</text>
</g>
<g font-size="1.5" fill="#004080">
<text x="61.4" y="40.4">DIR</text>
<text x="61.4" y="37">VCCB</text>
<text x="69" y="37">VCCA</text>
<text x="69.9" y="40.4">GND</text>
<text x="61.4" y="43.9">B</text>
<text x="72.4" y="43.9">A</text>
<text x="125.1" y="57.5" transform="rotate(-90 125.1 57.5)">TAB</text>
<text x="128.6" y="56.8" transform="rotate(-90 128.6 56.8)">LF-</text>
<text x="133.8" y="57.2" transform="rotate(-90 133.8 57.2)">LF+</text>
<text x="144.1" y="59.3" transform="rotate(-90 144.1 59.3)">GPIO3</text>
<text x="154.5" y="59.3" transform="rotate(-90 154.5 59.3)">GPIO2</text>
<text x="157.9" y="59.7" transform="rotate(-90 157.9 59.7)">RSVD2</text>
<text x="164.8" y="57.6" transform="rotate(-90 164.8 57.6)">NC2</text>
<text x="120.1" y="61.2">VEE_DDI1</text>
<text x="137.2" y="63.9" transform="rotate(-90 137.2 63.9)">VEE_CORE4</text>
<text x="140.7" y="63.9" transform="rotate(-90 140.7 63.9)">VEE_CORE3</text>
<text x="147.6" y="63.2" transform="rotate(-90 147.6 63.2)">VCC_CORE</text>
<text x="151" y="62" transform="rotate(-90 151 62)">VCO_FILT</text>
<text x="161.4" y="63.9" transform="rotate(-90 161.4 63.9)">VEE_CORE2</text>
<text x="168.3" y="63.6" transform="rotate(-90 168.3 63.6)">VCCO1P8_0</text>
<text x="170.1" y="61.2">VEEO2</text>
<text x="252.6" y="64.6">G3</text>
<text x="256.1" y="64.4" transform="rotate(-90 256.1 64.4)">G4</text>
<text x="120.1" y="66.3">NC1</text>
<text x="120.1" y="71.5">SDI_TERM</text>
<text x="171.5" y="66.3">SDIO</text>
<text x="171.9" y="71.5">SDO</text>
<text x="252.4" y="67.7">G2</text>
<text x="253.1" y="66.3">SDI</text>
<text x="255.7" y="68.9" transform="rotate(-90 255.7 68.9)">G1</text>
<text x="120.1" y="76.7">VCC_DDI</text>
<text x="169" y="76.7">VCCO_0</text>
<text x="120.1" y="81.9">TERM</text>
<text x="169" y="81.9">VCCO_1</text>
<text x="120.1" y="87.1">DDI</text>
<text x="171.8" y="87.1">DDO</text>
<text x="120.1" y="92.2">DDI</text>
<text x="171.8" y="92.2">DDO</text>
<text x="120.1" y="97.4">VEE_DDI2</text>
<text x="170.1" y="97.4">VEEO1</text>
<text x="130.3" y="104.5" transform="rotate(-90 130.3 104.5)">RSVD1</text>
<text x="133.8" y="104.5" transform="rotate(-90 133.8 104.5)">CS</text>
<text x="137.2" y="104.5" transform="rotate(-90 137.2 104.5)">SDIN</text>
<text x="140.7" y="104.5" transform="rotate(-90 140.7 104.5)">SDOUT</text>
<text x="144.1" y="104.5" transform="rotate(-90 144.1 104.5)">SCLK</text>
<text x="147.6" y="104.5" transform="rotate(-90 147.6 104.5)">VSS1</text>
<text x="151" y="104.5" transform="rotate(-90 151 104.5)">VSS2</text>
<text x="154.5" y="104.5" transform="rotate(-90 154.5 104.5)">VDD</text>
<text x="157.9" y="104.5" transform="rotate(-90 157.9 104.5)">GPIO0</text>
<text x="161.4" y="104.5" transform="rotate(-90 161.4 104.5)">GPIO1</text>
<text x="164.8" y="104.5" transform="rotate(-90 164.8 104.5)">VEE_CORE1</text>
<text x="168.3" y="104.5" transform="rotate(-90 168.3 104.5)">VCCO1P8_1</text>
<text x="76.9" y="113">VCCB</text>
<text x="86.3" y="113">VCCA</text>
<text x="76.9" y="118.2">2OE</text>
<text x="76.9" y="116.4">1OE</text>
<text x="87.1" y="116.4">1DIR</text>
<text x="87.1" y="118.2">2DIR</text>
<text x="76.9" y="123.3">1B2</text>
<text x="76.9" y="121.6">1B1</text>
<text x="87.9" y="121.6">1A1</text>
<text x="87.9" y="123.3">1A2</text>
<text x="76.9" y="132">GND2</text>
<text x="76.9" y="128.5">2B2</text>
<text x="76.9" y="126.8">2B1</text>
<text x="86.3" y="132">GND1</text>
<text x="87.9" y="126.8">2A1</text>
<text x="87.9" y="128.5">2A2</text>
<text x="76.9" y="152.7">VCCA</text>
<text x="86.3" y="152.7">VCCB</text>
<text x="76.9" y="156.1">1DIR</text>
<text x="76.9" y="157.9">2DIR</text>
<text x="76.9" y="161.3">1A1</text>
<text x="87.5" y="157.9">2OE</text>
<text x="87.5" y="156.1">1OE</text>
<text x="87.9" y="161.3">1B1</text>
<text x="76.9" y="163.1">1A2</text>
<text x="76.9" y="166.5">2A1</text>
<text x="87.9" y="166.5">2B1</text>
<text x="87.9" y="163.1">1B2</text>
<text x="76.9" y="168.3">2A2</text>
<text x="76.9" y="171.7">GND1</text>
<text x="86.3" y="171.7">GND2</text>
<text x="87.9" y="168.3">2B2</text>
</g>
<g font-size="1.2">
<text x="29.1" y="1.3">5</text>
<text x="83.6" y="1.3">4</text>
<text x="138.2" y="1.3">3</text>
<text x="192.8" y="1.3">2</text>
<text x="247.4" y="1.3">1</text>
<text x=".5" y="28.3">D</text>
<text x="275.1" y="28.3">D</text>
<text x=".5" y="79.2">C</text>
<text x="275.1" y="79.2">C</text>
<text x=".5" y="130.2">B</text>
<text x="275.1" y="130.2">B</text>
<text x=".5" y="181.1">A</text>
<text x="275.1" y="181.1">A</text>
<text x="29.1" y="206.8">5</text>
<text x="83.6" y="206.8">4</text>
<text x="138.2" y="206.8">3</text>
<text x="192.8" y="206.8">2</text>
<text x="247.4" y="206.8">1</text>
</g>
</svg>
